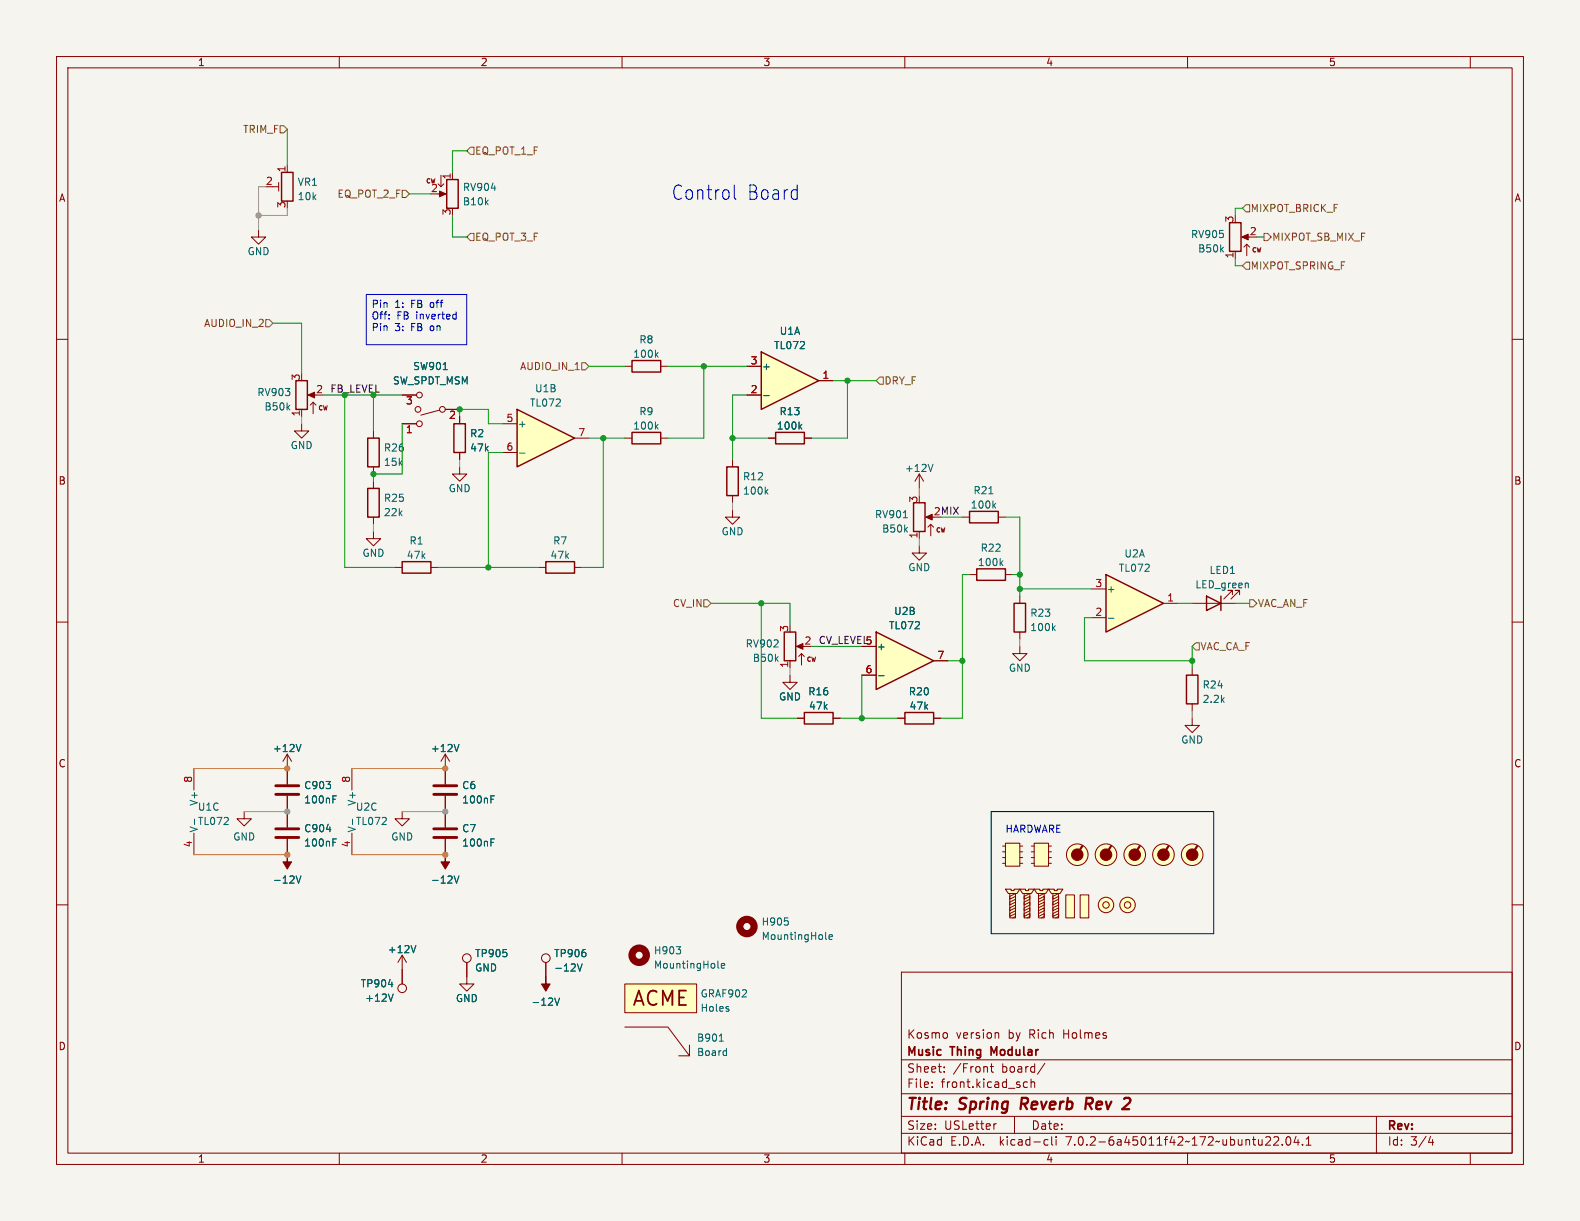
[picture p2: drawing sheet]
<svg xmlns="http://www.w3.org/2000/svg" width="279mm" height="216mm" viewBox="0 0 279 216" stroke-linecap="round" stroke-linejoin="round" font-family="sans-serif">
<path d="M0 0h279.4v215.9h-279.4z" fill="#f5f4ef" stroke="#f5f4ef" stroke-width=".18"/>
<g fill="none" stroke="#840000" stroke-width=".18">
<path d="M10 10h259.4v195.9h-259.4zM12 12h255.4v191.9h-255.4zM60 10v2M110 10v2M160 10v2M210 10v2M260 10v2M10 60h2M218.4 44.5v1.2M220 43.7l.5-.5 .5 .5M220 41.9h1M220.5 43.2v2"/>
<path d="M267.4 60h2M66 76.2v1.3M66 82.6v1.2M10 110h2M171.4 101.6h1.3M177.8 101.6h1.3M210.8 106.7h7.6M217.9 105.2v-.8h-.7h.7l-1.5 1.5M219.2 105.2v-.8h-.8h.8l-1.5 1.5M267.4 110h2M10 160h2M267.4 160h2"/>
<path d="M159.4 171.9h108v32h-108zM159.4 197.4h108M159.4 193.4h108M159.4 187.4h108M164.8 192.2v.1M164.8 191.4v.1M167 189.5v.1M167 188.7v.1M175.1 188.6h.6M175.3 188.1v1.3l.4 .2M176.2 198.7l-.3 .1M176.2 182.6h.2l.2 .2v.8"/>
<path d="M179.4 197.4v3M181 192.2l.3 .1 .4-.1M181.7 191.4l-.4-.1-.3 .1M182.3 191.4l.2-.1 .4 .1 .1 .9M182.3 190.8v1.5M184.8 188l-1.3 2M243.4 197.4v6.5M60 203.9v2M110 203.9v2M159.4 200.4h108M160 203.9v2M184.9 201.5l.4 .1"/>
<path d="M185.3 202.4l-.4 .1M186 201v1.3l.2 .2M186.8 201v.1M186.8 201.5v1M210 203.9v2M224.5 201.1l.2 .2-.1 .3-.8 .9h.9M225.3 201.1l.5-.1 .2 .1 .1 .3-.9 1.1h.9M226.8 202.4v.1M227.6 201.1l.2-.1a.81 .81 0 0 1 .5 .6 .81 .81 0 0 1-.3 .8l-.1 .1a.81 .81 0 0 1-.6-.6 .81 .81 0 0 1 .3-.8zM229.2 200.9l-.4 1.1h1M229.5 201.5v1M230.3 202.4v.1"/>
<path d="M231 202.5h.8M231 201.4l.4-.4v1.5M252.6 202h.9M253.3 201.5v1M260 203.9v2"/>
</g>
<path d="M192 195.2h.8M192.9 194.1h-.7l-.3 2" fill="none" stroke="#840000" stroke-width=".4"/>
<path d="M217.4 39.4h2.1v5.1h-2.1zM65 77.5h2.1v5.1h-2.1zM172.7 100.6h5.1v2h-5.1zM213.4 105.4l2.5 1.3-2.5 1.3zM215.9 105.4v2.6" fill="none" stroke="#840000" stroke-width=".25"/>
<path d="M177 99.5l.3 .5M177.3 99.2l-.4 .4" fill="none" stroke="#006464" stroke-width=".18"/>
<path d="M219.6 41.9l1.1-.5v1z" fill="#840000" stroke="#840000" stroke-width=".18"/>
<path d="M195.6 101.6l10.1 5.1-10.1 5.1z" fill="#ffffc2"/>
<path d="M96.5 99.3h5.1v2h-5.1zM161.5 88.9h2.1v5.1h-2.1zM195.6 101.6l10.1 5.1-10.1 5.1z" fill="none" stroke="#840000" stroke-width=".25"/>
<path d="M162.6 83.8v2.6M162.6 94v1.3M162.6 83.8l-.8 1.3M162.6 83.8l.7 1.3M164.1 93.2l.5-.5 .5 .5M164.1 91.4h1M164.6 92.7v2M95.2 100.3h1.3M101.6 100.3h1.3M193 109.2h2.6M193 104.1h2.6M205.7 106.7h2.6" fill="none" stroke="#840000" stroke-width=".18"/>
<path d="M159.7 91.5h.8M165 82.1l-.4 1.3M196 109.3h1" fill="none" stroke="#006464" stroke-width=".18"/>
<path d="M163.7 91.4l1.1-.5v1z" fill="#840000" stroke="#840000" stroke-width=".18"/>
<path d="M91.4 72.4l10.2 5.1-10.2 5.1z" fill="#ffffc2"/>
<path d="M80.3 74.9h2v5.1h-2zM91.4 72.4l10.2 5.1-10.2 5.1zM137.2 76.5h5v2h-5zM65 86.4h2.1v5h-2.1zM71.1 99.3h5.1v2h-5.1zM128.5 82.6h2.1v5h-2.1z" fill="none" stroke="#840000" stroke-width=".25"/>
<g fill="none" stroke="#840000" stroke-width=".18">
<path d="M71.1 74.9h2.6M71.1 69.9h2.6M77.7 72.5l-3.3 .9M78.7 72.4h2.6M81.3 73.7v1.2M88.9 74.9h2.5M101.6 77.5h2.5M135.9 77.5h1.3M142.2 77.5h1.3M66 94v1.3h1.3l-1.3 1.2-1.2-1.2h1.2M66 85.1v1.3M66 91.4v1.3"/>
<path d="M81.3 82.6v1.2h1.2l-1.2 1.3-1.3-1.3h1.3M81.3 80v1.3M88.9 80h2.5M129.5 81.3v1.3M129.5 87.6v1.3M162.6 96.5v1.3h1.2l-1.2 1.3-1.3-1.3h1.3M69.8 100.3h1.3M76.2 100.3h1.3"/>
<circle cx="73.9" cy="72.4" r=".51"/>
<circle cx="74.2" cy="74.9" r=".51"/>
<circle cx="74.2" cy="69.9" r=".51"/>
<circle cx="78.2" cy="72.4" r=".51"/>
<circle cx="200.7" cy="151.1" r="1.91"/>
</g>
<path d="M78.4 65.4h.7M141.4 75.4l.4 .5M141.8 75l-.5 .5M91.9 80.1h.9M135.4 86.9l.4 .5M135.8 86.5l-.5 .5" fill="none" stroke="#006464" stroke-width=".18"/>
<circle cx="200.7" cy="151.1" r="1.91" fill="#ffffc2" stroke="#ffffc2" stroke-width=".18"/>
<path d="M201.5 149.6l-.8 1.4" fill="none" stroke="#840000" stroke-width=".38"/>
<circle cx="200.7" cy="151.1" r="1.02" fill="#840000" stroke="#840000" stroke-width=".18"/>
<path d="M134.6 62.2l10.2 5.1-10.2 5.1z" fill="#ffffc2"/>
<path d="M79 31.8h2v5h-2zM52.3 67.3h2.1v5.1h-2.1zM111.8 76.5h5v2h-5zM111.8 63.8h5v2h-5zM134.6 62.2l10.2 5.1-10.2 5.1zM171.4 90.4h5.1v2.1h-5.1zM138.7 111.8h2v5h-2zM179.3 106.7h2.1v5.1h-2.1z" fill="none" stroke="#840000" stroke-width=".25"/>
<g fill="none" stroke="#840000" stroke-width=".18">
<path d="M77.5 32.5l.5 .5 .5-.5M77.5 34.3h1M78 31v2M80 30.5v1.3M45.7 40.6v1.3h1.3l-1.3 1.3-1.3-1.3h1.3M53.3 74.9v1.3h1.3l-1.3 1.3-1.2-1.3h1.2M53.3 72.4v1.3M54.9 71.6l.5-.5 .5 .5M54.9 69.9h1M55.4 71.1v2.1M110.5 64.8h1.3M110.5 77.5h1.3"/>
<path d="M116.8 64.8h1.3M116.8 77.5h1.3M132.1 69.9h2.5M132.1 64.8h2.5M144.8 67.3h2.5M129.5 90.2v1.2h1.3l-1.3 1.3-1.2-1.3h1.2M170.2 91.4h1.2M176.5 91.4h1.3M139.7 116.8v1.3M141.2 116.1l.5-.5 .5 .5M141.2 114.3h1M141.7 115.6v2"/>
<path d="M180.3 105.4v1.3M180.3 111.8v1.2M34.3 135.9v3.8M50.8 133.4l-.8 1.2M50.8 133.4v5.3M50.8 133.4l.8 1.2M62.2 135.9v3.8M78.7 133.4v5.3M78.7 133.4l-.7 1.2M78.7 133.4l.8 1.2M34.3 147.3v3.8M43.2 143.5v1.3h1.2l-1.2 1.3-1.3-1.3h1.3"/>
<path d="M50.8 140.7v5.6M50.8 148.3v2.8M62.2 147.3v3.8M71.1 143.5v1.3h1.3l-1.3 1.3-1.3-1.3h1.3M78.7 140.7v5.6M78.7 148.3v2.8M71.1 168.9l-.7 1.3M71.1 168.9v5.1M71.1 168.9l.8 1.3M82.5 170.2v3.8h1.3l-1.3 1.3-1.2-1.3h1.2M96.5 170.2v2.5M110.5 174h12.7v5.1h-12.7z"/>
<path d="M110.5 181.6h7.6l3.8 5.1v-1.9M120 186.7h1.9"/>
<circle cx="190.5" cy="151.1" r="1.91"/>
<circle cx="195.6" cy="151.1" r="1.91"/>
<circle cx="210.8" cy="151.1" r="1.91"/>
<circle cx="71.1" cy="174.8" r=".76"/>
<circle cx="82.5" cy="169.4" r=".76"/>
<circle cx="96.5" cy="169.4" r=".76"/>
</g>
<g fill="none" stroke="#006464" stroke-width=".18">
<path d="M116 75.4l.4 .5M116 62.7l.4 .5M116.4 75l-.5 .5M116.4 62.3l-.5 .5M135 70h1M175.7 89.4l.4 .4M176.1 89l-.5 .5M186.2 111l.4 .5M186.6 110.7l-.5 .4M53.2 131.6l-.4 1.3M81.2 131.6l-.5 1.3M52.4 154.9l.4 1.3 .4-1.3"/>
<path d="M58.9 148.3h.6M58.9 140.7h.6M80.3 154.9l.4 1.3 .5-1.3M86.8 148.3h.6M86.8 140.7h.6M69.5 175.8l-.4 1.2M73.5 167.2l-.4 1.3M98.1 176.5l.4 1.3 .4-1.3M102.1 170.4l.4 1.3 .4-1.3M127 171.1l.1 .1M127.6 170.8l.6-.1-.1-.3h-.4l-.1 .1v.6h.5M128.9 178.5v.3"/>
<path d="M139.3 162.9v.6M146.1 166.1h.1M146.6 165.7l.6-.1-.1-.3h-.3l-.2 .2 .1 .6h.4M127.2 184.1h.7M128.3 185.8l.2 .1M128.5 185.4v1.2M128.5 186.6h-.2"/>
</g>
<g fill="#840000" stroke="#840000" stroke-width=".18">
<path d="M77.7 33.8l1.2 .5-1.2 .5z"/>
<path d="M54.5 69.9l1.1-.6v1.1z"/>
<path d="M50.8 151.1v1.3h.8l-.8 1.3-.8-1.3h.8z"/>
<path d="M78.7 151.1v1.3h.8l-.8 1.3-.7-1.3h.7z"/>
<path d="M96.5 172.7v1.3h.8l-.8 1.3-.7-1.3h.7z"/>
<path d="M140.8 114.3l1.2-.5v1z"/>
<circle cx="210.8" cy="151.1" r="1.02"/>
<circle cx="195.6" cy="151.1" r="1.02"/>
<circle cx="190.5" cy="151.1" r="1.02"/>
</g>
<g fill="none" stroke="#840000" stroke-width="1.3">
<circle cx="113" cy="168.9" r="1.27"/>
<circle cx="132.1" cy="163.8" r="1.27"/>
</g>
<path d="M48.8 138.9h4M76.7 138.9h4.1M48.8 148.1h4M48.8 146.6h4M48.8 140.5h4M76.7 148.1h4.1M76.7 146.6h4.1M76.7 140.5h4.1" fill="none" stroke="#840000" stroke-width=".51"/>
<g fill="#ffffc2" stroke="#ffffc2" stroke-width=".18">
<path d="M110.5 174h12.7v5.1h-12.7z"/>
<circle cx="210.8" cy="151.1" r="1.91"/>
<circle cx="195.6" cy="151.1" r="1.91"/>
<circle cx="190.5" cy="151.1" r="1.91"/>
</g>
<path d="M191.4 149.6l-.9 1.4M196.5 149.6l-.9 1.4M211.7 149.6l-.9 1.4" fill="none" stroke="#840000" stroke-width=".38"/>
<path d="M154.9 111.8l10.2 5-10.2 5.1z" fill="#ffffc2"/>
<path d="M49.8 30.5h2v5.1h-2zM154.9 111.8l10.2 5-10.2 5.1zM209.8 119.4h2v5.1h-2zM142.2 126h5.1v2h-5.1zM160 126h5.1v2h-5.1z" fill="none" stroke="#840000" stroke-width=".25"/>
<g fill="none" stroke="#840000" stroke-width=".18">
<path d="M48.3 33h1M49.3 32.3v1.5M50.8 29.2v1.3M139.7 119.4v1.3h1.3l-1.3 1.2-1.3-1.2h1.3M152.4 114.3h2.5M152.4 119.4h2.5M165.1 116.8h2.5M210.8 118.1v1.3M141 127h1.2M147.3 127h1.3M158.7 127h1.3M165.1 127h1.3"/>
<path d="M210.8 127v1.3h1.3l-1.3 1.2-1.3-1.2h1.3M210.8 124.5v1.2M182.4 152.7h.5M182.4 151.6h.5M182.4 150.6h.5M182.4 149.6h.5M182.9 149.1h2.5v4.1h-2.5zM185.4 152.7h.5M185.4 151.6h.5M185.4 150.6h.5M185.4 149.6h.5M191 158.2h1.5v4.1h-1.5z"/>
</g>
<path d="M155.4 119.5h.9" fill="none" stroke="#006464" stroke-width=".18"/>
<g fill="#ffffc2" stroke="#ffffc2" stroke-width=".18">
<path d="M191 158.2h1.5v4.1h-1.5z"/>
<path d="M182.9 149.1h2.5v4.1h-2.5z"/>
</g>
<g fill="#ffffc2">
<path d="M186.2 158h1v4.3h-1z"/>
<path d="M185.4 157.2h1v.3h.5v-.3h1.1l-.5 .8h-1.6z"/>
</g>
<g fill="none" stroke="#840000" stroke-width=".18">
<path d="M180.3 114.3v1.3h1.3l-1.3 1.2-1.2-1.2h1.2M185.4 157.2h1v.3h.5v-.3h1.1l-.5 .8h-1.6zM186.2 158v4.3h1v-4.3l-1 .5v.5l1-.5v.5l-1 .5v.5l1-.5v.5l-1 .5v.5l1-.5v.5l-1 .5v.6l1-.6v.6l-.5 .2"/>
<circle cx="205.7" cy="151.1" r="1.91"/>
</g>
<circle cx="205.7" cy="151.1" r="1.91" fill="#ffffc2" stroke="#ffffc2" stroke-width=".18"/>
<path d="M206.6 149.6l-.9 1.4" fill="none" stroke="#840000" stroke-width=".38"/>
<circle cx="205.7" cy="151.1" r="1.02" fill="#840000" stroke="#840000" stroke-width=".18"/>
<g fill="#ffffc2">
<path d="M181.1 158h1v4.3h-1z"/>
<path d="M180.3 157.2h1.1v.3h.5v-.3h1l-.5 .8h-1.6z"/>
</g>
<g fill="none" stroke="#840000" stroke-width=".18">
<path d="M180.3 157.2h1.1v.3h.5v-.3h1l-.5 .8h-1.6zM181.1 158v4.3h1v-4.3l-1 .5v.5l1-.5v.5l-1 .5v.5l1-.5v.5l-1 .5v.5l1-.5v.5l-1 .5v.6l1-.6v.6l-.5 .2"/>
<circle cx="199.4" cy="160" r="1.37"/>
<circle cx="199.4" cy="160" r=".57"/>
</g>
<circle cx="199.4" cy="160" r="1.37" fill="#ffffc2" stroke="#ffffc2" stroke-width=".18"/>
<g fill="#ffffc2">
<path d="M178.6 158h1v4.3h-1z"/>
<path d="M177.8 157.2h1v.3h.5v-.3h1l-.5 .8h-1.5z"/>
</g>
<g fill="none" stroke="#840000" stroke-width=".18">
<path d="M177.3 152.7h.5M177.3 151.6h.5M177.3 150.6h.5M177.3 149.6h.5M177.8 149.1h2.5v4.1h-2.5zM177.8 157.2h1v.3h.5v-.3h1l-.5 .8h-1.5zM178.6 158v4.3h1v-4.3l-1 .5v.5l1-.5v.5l-1 .5v.5l1-.5v.5l-1 .5v.5l1-.5v.5l-1 .5v.6l1-.6v.6l-.5 .2M180.3 152.7h.5M180.3 151.6h.5M180.3 150.6h.5M180.3 149.6h.5M188.5 158.2h1.5v4.1h-1.5z"/>
<circle cx="195.6" cy="160" r="1.37"/>
<circle cx="195.6" cy="160" r=".57"/>
</g>
<g fill="#ffffc2" stroke="#ffffc2" stroke-width=".18">
<path d="M177.8 149.1h2.5v4.1h-2.5z"/>
<path d="M188.5 158.2h1.5v4.1h-1.5z"/>
<circle cx="195.6" cy="160" r="1.37"/>
</g>
<g fill="#ffffc2">
<path d="M183.6 158h1.1v4.3h-1.1z"/>
<path d="M182.9 157.2h1v.3h.5v-.3h1l-.5 .8h-1.5z"/>
</g>
<g fill="none" stroke="#840000" stroke-width=".18">
<path d="M71.1 69.9h2.6M71.1 74.9h2.6M78.7 72.4h2.6M81.3 73.7v1.2M132.1 69.9h2.5M132.1 64.8h2.5M135.9 77.5h1.3M142.2 77.5h1.3M144.8 67.3h2.5M81.3 80v1.3M152.4 114.3h2.5M152.4 119.4h2.5"/>
<path d="M165.1 116.8h2.5M50.8 135.9v2.8M78.7 135.9v2.8M141 127h1.2M147.3 127h1.3M158.7 127h1.3M165.1 127h1.3M50.8 140.7v5.6M50.8 148.3v2.8M78.7 140.7v5.6M78.7 148.3v2.8M182.9 157.2h1v.3h.5v-.3h1l-.5 .8h-1.5z"/>
<path d="M183.6 158v4.3h1.1v-4.3l-1.1 .5v.5l1.1-.5v.5l-1.1 .5v.5l1.1-.5v.5l-1.1 .5v.5l1.1-.5v.5l-1.1 .5v.6l1.1-.6v.6l-.6 .2M71.1 171.5v2.5M82.5 170.2v2.5M96.5 170.2v2.5"/>
</g>
<g fill="none" stroke="#725600" stroke-width=".18">
<path d="M49.5 22.2h.7l.6 .7-.6 .6h-.7zM71.1 33.7h.7l.6 .6-.6 .6h-.7zM83.2 26h.6v1.3h-.6l-.7-.6zM220.3 36.2h.7v1.3h-.7l-.6-.7zM47 56.5h.6l.7 .7-.7 .6h-.6zM83.2 41.3h.6v1.2h-.6l-.7-.6zM220.3 46.4h.7v1.2h-.7l-.6-.6zM223.5 41.3h.7l.6 .6-.6 .6h-.7zM102.9 64.1h.6l.6 .7-.6 .6h-.6zM154.9 67.3l.7-.6h.6v1.2h-.6zM124.5 106h.6l.6 .7-.6 .6h-.6zM211.5 113.7h.6v1.2h-.6l-.7-.6z"/>
<path d="M221 106h.6l.6 .7-.6 .6h-.6z"/>
</g>
<path d="M129.8 32.7v2.2l.4 .3M64.8 52.1h17.7v8.9h-17.7zM80.3 55.6h.4M80.7 55.1v1.3M80.7 56.3l-.4 .1M175.3 143.5h39.3v21.6h-39.3z" fill="none" stroke="#0000c2" stroke-width=".18"/>
<g fill="none" stroke="#009600" stroke-width=".18">
<path d="M50.8 22.9v6.3M72.4 34.3h3.8M80 38.1v3.8h2.5M82.5 26.7h-2.5v3.8M219.7 36.8h-1.3v1.3M48.3 57.2h5v8.8M218.4 45.7v1.3h1.3M222.2 41.9h1.3M57.1 69.9h14M61 69.9v30.4h8.8M66 69.9v6.3M71.1 74.9v8.9h-5.1v1.3"/>
<path d="M81.3 73.7v-1.3h5.1v2.5h2.5M104.1 77.5h6.4M104.1 64.8h6.4M106.7 77.5v22.8h-3.8M118.1 64.8h14M124.5 64.8v12.7h-6.4M129.5 77.5h6.4M132.1 69.9h-2.6v11.4M147.3 67.3h7.6M149.9 67.3v10.2h-6.4M88.9 80h-2.5v20.3M166.4 91.4h3.8"/>
<path d="M177.8 91.4h2.5v14M77.5 100.3h17.7M125.7 106.7h14v3.8M134.6 106.7v20.3h6.4M143.5 114.3h8.9M152.4 119.4v7.6M167.6 116.8h2.6M171.4 101.6h-1.2v25.4h-3.8M179.1 101.6h1.2M180.3 104.1h12.7M193 109.2h-1.2v7.6h19M208.3 106.7h2.5"/>
<path d="M210.8 114.3v3.8M218.4 106.7h2.6M148.6 127h10.1"/>
</g>
<path d="M47 33h-1.3v7.6M50.8 36.8v1.3h-5.1M53.3 73.7v1.2M66 92.7v1.3M81.3 81.3v1.3M129.5 88.9v1.3M162.6 95.3v1.2M139.7 118.1v1.3M180.3 113v1.3M210.8 125.7v1.3M43.2 143.5h7.6M71.1 143.5h7.6" fill="none" stroke="#848484" stroke-width=".18"/>
<path d="M162.6 86.4v1.2M34.3 135.9h16.5M62.2 135.9h16.5M34.3 151.1h16.5M62.2 151.1h16.5" fill="none" stroke="#dd8500" stroke-width=".18"/>
<g fill="none" stroke="#006464" stroke-width=".18">
<path d="M78.4 65.4h.7M135 70h1M141.4 75.4l.4 .5M141.8 75l-.5 .5M155.4 119.5h.9M53.2 131.6l-.4 1.3M81.2 131.6l-.5 1.3M52.4 154.9l.4 1.3 .4-1.3M58.9 148.3h.6M58.9 140.7h.6M80.3 154.9l.4 1.3 .5-1.3M86.8 148.3h.6"/>
<path d="M86.8 140.7h.6M69.5 175.8l-.4 1.2M73.5 167.2l-.4 1.3M98.1 176.5l.4 1.3 .4-1.3M102.1 170.4l.4 1.3 .4-1.3"/>
</g>
<g fill="#848484" stroke="#848484" stroke-width=".18">
<circle cx="45.7" cy="38.1" r=".46"/>
<circle cx="78.7" cy="143.5" r=".46"/>
<circle cx="50.8" cy="143.5" r=".46"/>
</g>
<g fill="#009600" stroke="#009600" stroke-width=".18">
<circle cx="66" cy="83.8" r=".46"/>
<circle cx="124.5" cy="64.8" r=".46"/>
<circle cx="129.5" cy="77.5" r=".46"/>
<circle cx="106.7" cy="77.5" r=".46"/>
<circle cx="152.4" cy="127" r=".46"/>
<circle cx="134.6" cy="106.7" r=".46"/>
<circle cx="149.9" cy="67.3" r=".46"/>
<circle cx="81.3" cy="72.4" r=".46"/>
<circle cx="210.8" cy="116.8" r=".46"/>
<circle cx="170.2" cy="116.8" r=".46"/>
<circle cx="180.3" cy="104.1" r=".46"/>
<circle cx="180.3" cy="101.6" r=".46"/>
<circle cx="86.4" cy="100.3" r=".46"/>
</g>
<g fill="#dd8500" stroke="#dd8500" stroke-width=".18">
<circle cx="78.7" cy="151.1" r=".46"/>
<circle cx="50.8" cy="151.1" r=".46"/>
<circle cx="78.7" cy="135.9" r=".46"/>
<circle cx="50.8" cy="135.9" r=".46"/>
</g>
<g font-size="3.5" fill="#0000c2">
<text x="118.7" y="35.6">Control</text>
<text x="132.1" y="35.6">Board</text>
</g>
<text font-size="3.5" fill="#840000" x="111.7" y="178.2">ACME</text>
<g font-size="2.8" fill="#840000">
<text x="160.4" y="196.7">Title:</text>
<text x="169.8" y="196.7">Spring</text>
<text x="181.2" y="196.7">Reverb</text>
<text x="193.2" y="196.7">Rev 2</text>
</g>
<g font-size="2.1" fill="#840000">
<text x="160.4" y="183.8">Kosmo</text>
<text x="169.1" y="183.8">version</text>
<text x="178.3" y="183.8">by</text>
<text x="182" y="183.8">Rich</text>
<text x="188.1" y="183.8">Holmes</text>
<text x="160.4" y="189.8">Sheet:</text>
<text x="160.4" y="187">Music</text>
<text x="168.3" y="187">Thing</text>
<text x="168.6" y="189.8">/Front</text>
<text x="175.8" y="187">Modular</text>
<text x="177.1" y="189.8">board/</text>
<text x="160.4" y="192.5">File:</text>
<text x="166.4" y="192.5">front.kicad_sch</text>
<text x="160.4" y="202.7">KiCad</text>
<text x="160.4" y="199.9">Size:</text>
<text x="167" y="199.9">USLetter</text>
<text x="168.1" y="202.7">E.D.A.</text>
<text x="176.8" y="202.7">kicad-cli</text>
<text x="182.4" y="199.9">Date:</text>
<text x="188.6" y="202.7">7.0.2-6a45011f42~172~ubuntu22.04.1</text>
<text x="245.4" y="200.1">Rev:</text>
<text x="245.4" y="202.7">Id:</text>
<text x="249.4" y="202.7">3/4</text>
</g>
<g font-size="1.8" fill="#840000">
<text x="35" y="11.8">1</text>
<text x="85" y="11.8">2</text>
<text x="135" y="11.8">3</text>
<text x="185" y="11.8">4</text>
<text x="235" y="11.8">5</text>
<text x="10.4" y="35.8">A</text>
<text x="267.8" y="35.8">A</text>
<text x="10.3" y="85.8">B</text>
<text x="267.7" y="85.8">B</text>
<text x="10.3" y="135.8">C</text>
<text x="267.7" y="135.8">C</text>
<text x="10.3" y="185.8">D</text>
<text x="267.7" y="185.8">D</text>
<text x="35" y="205.7">1</text>
<text x="85" y="205.7">2</text>
<text x="135" y="205.7">3</text>
<text x="185" y="205.7">4</text>
<text x="235" y="205.7">5</text>
</g>
<g font-size="1.8" fill="#725600">
<text x="42.9" y="23.7">TRIM_F</text>
<text x="84" y="27.5">EQ_POT_1_F</text>
<text x="59.6" y="35.1">EQ_POT_2_F</text>
<text x="221.2" y="37.7">MIXPOT_BRICK_F</text>
<text x="84" y="42.7">EQ_POT_3_F</text>
<text x="221.2" y="47.8">MIXPOT_SPRING_F</text>
<text x="225" y="42.7">MIXPOT_SB_MIX_F</text>
<text x="36" y="58">AUDIO_IN_2</text>
<text x="91.8" y="65.6">AUDIO_IN_1</text>
<text x="156.4" y="68.1">DRY_F</text>
<text x="118.9" y="107.5">CV_IN</text>
<text x="222.4" y="107.5">VAC_AN_F</text>
<text x="212.3" y="115.1">VAC_CA_F</text>
</g>
<g font-size="1.8" fill="#a90000">
<text x="47" y="32.8">2</text>
<text x="50.5" y="30.5" transform="rotate(-90 50.5 30.5)">1</text>
<text x="76.2" y="34">2</text>
<text x="79.8" y="31.8" transform="rotate(-90 79.8 31.8)">1</text>
<text x="50.5" y="36.9" transform="rotate(-90 50.5 36.9)">3</text>
<text x="79.8" y="38.1" transform="rotate(-90 79.8 38.1)">3</text>
<text x="218.2" y="39.4" transform="rotate(-90 218.2 39.4)">3</text>
<text x="220.9" y="41.7">2</text>
<text x="218.2" y="45.8" transform="rotate(-90 218.2 45.8)">1</text>
<text x="132.7" y="64.5">3</text>
<text x="53.1" y="67.3" transform="rotate(-90 53.1 67.3)">3</text>
<text x="55.8" y="69.6">2</text>
<text x="71.7" y="71.8">3</text>
<text x="132.7" y="69.6">2</text>
<text x="145.4" y="67.1">1</text>
<text x="53.1" y="73.7" transform="rotate(-90 53.1 73.7)">1</text>
<text x="71.7" y="76.8">1</text>
<text x="79.3" y="74.3">2</text>
<text x="89.5" y="74.7">5</text>
<text x="102.2" y="77.2">7</text>
<text x="89.5" y="79.8">6</text>
<text x="162.3" y="88.9" transform="rotate(-90 162.3 88.9)">3</text>
<text x="162.3" y="95.3" transform="rotate(-90 162.3 95.3)">1</text>
<text x="193.6" y="103.9">3</text>
<text x="206.3" y="106.4">1</text>
<text x="139.4" y="111.8" transform="rotate(-90 139.4 111.8)">3</text>
<text x="193.6" y="109">2</text>
<text x="139.4" y="118.1" transform="rotate(-90 139.4 118.1)">1</text>
<text x="142.2" y="114">2</text>
<text x="153" y="119.1">6</text>
<text x="153" y="114">5</text>
<text x="165.7" y="116.6">7</text>
<text x="34" y="138.5" transform="rotate(-90 34 138.5)">8</text>
<text x="62" y="138.5" transform="rotate(-90 62 138.5)">8</text>
<text x="34" y="149.9" transform="rotate(-90 34 149.9)">4</text>
<text x="62" y="149.9" transform="rotate(-90 62 149.9)">4</text>
</g>
<g font-size="1.8" fill="#006464">
<text x="52.6" y="33">VR1</text>
<text x="52.6" y="35.5">10k</text>
<text x="81.8" y="33.9">RV904</text>
<text x="81.8" y="36.5">B10k</text>
<text x="43.7" y="45.3">GND</text>
<text x="210.5" y="42.3">RV905</text>
<text x="211.8" y="44.8">B50k</text>
<text x="137.8" y="59.4">U1A</text>
<text x="73" y="65.6">SW901</text>
<text x="111.9" y="63.4">100k</text>
<text x="113" y="60.9">R8</text>
<text x="134.7" y="65.6">+</text>
<text x="136.8" y="61.9">TL072</text>
<text x="45.4" y="70.2">RV903</text>
<text x="69.4" y="68.1">SW_SPDT_MSM</text>
<text x="94.6" y="69.5">U1B</text>
<text x="46.7" y="72.7">B50k</text>
<text x="83.1" y="77.5">R2</text>
<text x="91.6" y="75.8">+</text>
<text x="93.6" y="72.1">TL072</text>
<text x="111.9" y="76.1">100k</text>
<text x="113" y="73.6">R9</text>
<text x="137.3" y="76.1">100k</text>
<text x="137.8" y="73.6">R13</text>
<text x="51.3" y="79.6">GND</text>
<text x="67.8" y="80">R26</text>
<text x="67.8" y="82.5">15k</text>
<text x="83.1" y="80">47k</text>
<text x="160" y="83.6">+12V</text>
<text x="67.8" y="88.9">R25</text>
<text x="79.3" y="87.2">GND</text>
<text x="131.3" y="85.1">R12</text>
<text x="131.3" y="87.6">100k</text>
<text x="172.1" y="87.5">R21</text>
<text x="67.8" y="91.4">22k</text>
<text x="127.5" y="94.8">GND</text>
<text x="154.7" y="91.8">RV901</text>
<text x="155.9" y="94.3">B50k</text>
<text x="171.6" y="90.1">100k</text>
<text x="64" y="98.6">GND</text>
<text x="71.9" y="99">47k</text>
<text x="72.4" y="96.4">R1</text>
<text x="97.3" y="99">47k</text>
<text x="97.8" y="96.4">R7</text>
<text x="160.6" y="101.2">GND</text>
<text x="172.9" y="100.2">100k</text>
<text x="173.4" y="97.7">R22</text>
<text x="197.8" y="101.3">TL072</text>
<text x="198.8" y="98.7">U2A</text>
<text x="213.8" y="101.6">LED1</text>
<text x="195.7" y="105">+</text>
<text x="211.3" y="104.2">LED_green</text>
<text x="157.1" y="111.4">TL072</text>
<text x="158.1" y="108.9">U2B</text>
<text x="182.1" y="109.2">R23</text>
<text x="182.1" y="111.7">100k</text>
<text x="131.8" y="114.6">RV902</text>
<text x="133.1" y="117.2">B50k</text>
<text x="155.1" y="115.1">+</text>
<text x="178.3" y="118.9">GND</text>
<text x="137.7" y="124">GND</text>
<text x="142.9" y="123.1">R16</text>
<text x="143" y="125.6">47k</text>
<text x="160.7" y="123.1">R20</text>
<text x="160.8" y="125.6">47k</text>
<text x="212.6" y="121.9">R24</text>
<text x="212.6" y="124.4">2.2k</text>
<text x="208.8" y="131.6">GND</text>
<text x="48.2" y="133.1">+12V</text>
<text x="76.1" y="133.1">+12V</text>
<text x="34.9" y="143.5">U1C</text>
<text x="35.1" y="142.6" transform="rotate(-90 35.1 142.6)">V+</text>
<text x="53.7" y="139.7">C903</text>
<text x="53.7" y="142.2">100nF</text>
<text x="62.9" y="143.5">U2C</text>
<text x="63.1" y="142.6" transform="rotate(-90 63.1 142.6)">V+</text>
<text x="81.7" y="139.7">C6</text>
<text x="81.7" y="142.2">100nF</text>
<text x="34.9" y="146">TL072</text>
<text x="35.1" y="147.2" transform="rotate(-90 35.1 147.2)">V-</text>
<text x="41.2" y="148.8">GND</text>
<text x="53.7" y="147.3">C904</text>
<text x="53.7" y="149.8">100nF</text>
<text x="62.9" y="146">TL072</text>
<text x="63.1" y="147.2" transform="rotate(-90 63.1 147.2)">V-</text>
<text x="69.1" y="148.8">GND</text>
<text x="81.7" y="147.3">C7</text>
<text x="81.7" y="149.8">100nF</text>
<text x="48.2" y="156.4">-12V</text>
<text x="76.1" y="156.4">-12V</text>
<text x="134.6" y="163.8">H905</text>
<text x="134.6" y="166.4">MountingHole</text>
<text x="68.5" y="168.7">+12V</text>
<text x="84" y="169.4">TP905</text>
<text x="84" y="171.9">GND</text>
<text x="97.9" y="169.4">TP906</text>
<text x="97.9" y="171.9">-12V</text>
<text x="115.6" y="168.9">H903</text>
<text x="115.6" y="171.4">MountingHole</text>
<text x="63.7" y="174.7">TP904</text>
<text x="64.5" y="177.3">+12V</text>
<text x="80.6" y="177.4">GND</text>
<text x="93.9" y="178">-12V</text>
<text x="123.8" y="176.5">GRAF902</text>
<text x="123.8" y="179.1">Holes</text>
<text x="123.2" y="184.3">B901</text>
<text x="123.2" y="186.9">Board</text>
</g>
<g font-size="1.8" fill="#0000c2">
<text x="65.7" y="54.7">Pin</text>
<text x="65.7" y="56.7">Off:</text>
<text x="65.7" y="58.8">Pin</text>
<text x="69.8" y="54.7">1:</text>
<text x="69.8" y="58.8">3:</text>
<text x="70.2" y="56.7">FB inverted</text>
<text x="72.7" y="54.7">FB off</text>
<text x="72.7" y="58.8">FB on</text>
<text x="177.8" y="147.3">HARDWARE</text>
</g>
<text font-size="1.8" fill="#009600" x="58.4" y="69.5">FB_LEVEL</text>
<g font-size="1.8" fill="#0f0f0f">
<text x="165.1" y="91.2">2 MIX</text>
<text x="144.8" y="114">CV_LEVEL5</text>
</g>
<g font-size="1.1" fill="#840000">
<text x="75.3" y="32.5">CW</text>
<text x="221.4" y="44.7">CW</text>
<text x="56.3" y="72.6">CW</text>
<text x="165.5" y="94.2">CW</text>
<text x="142.7" y="117.1">CW</text>
</g>
</svg>
